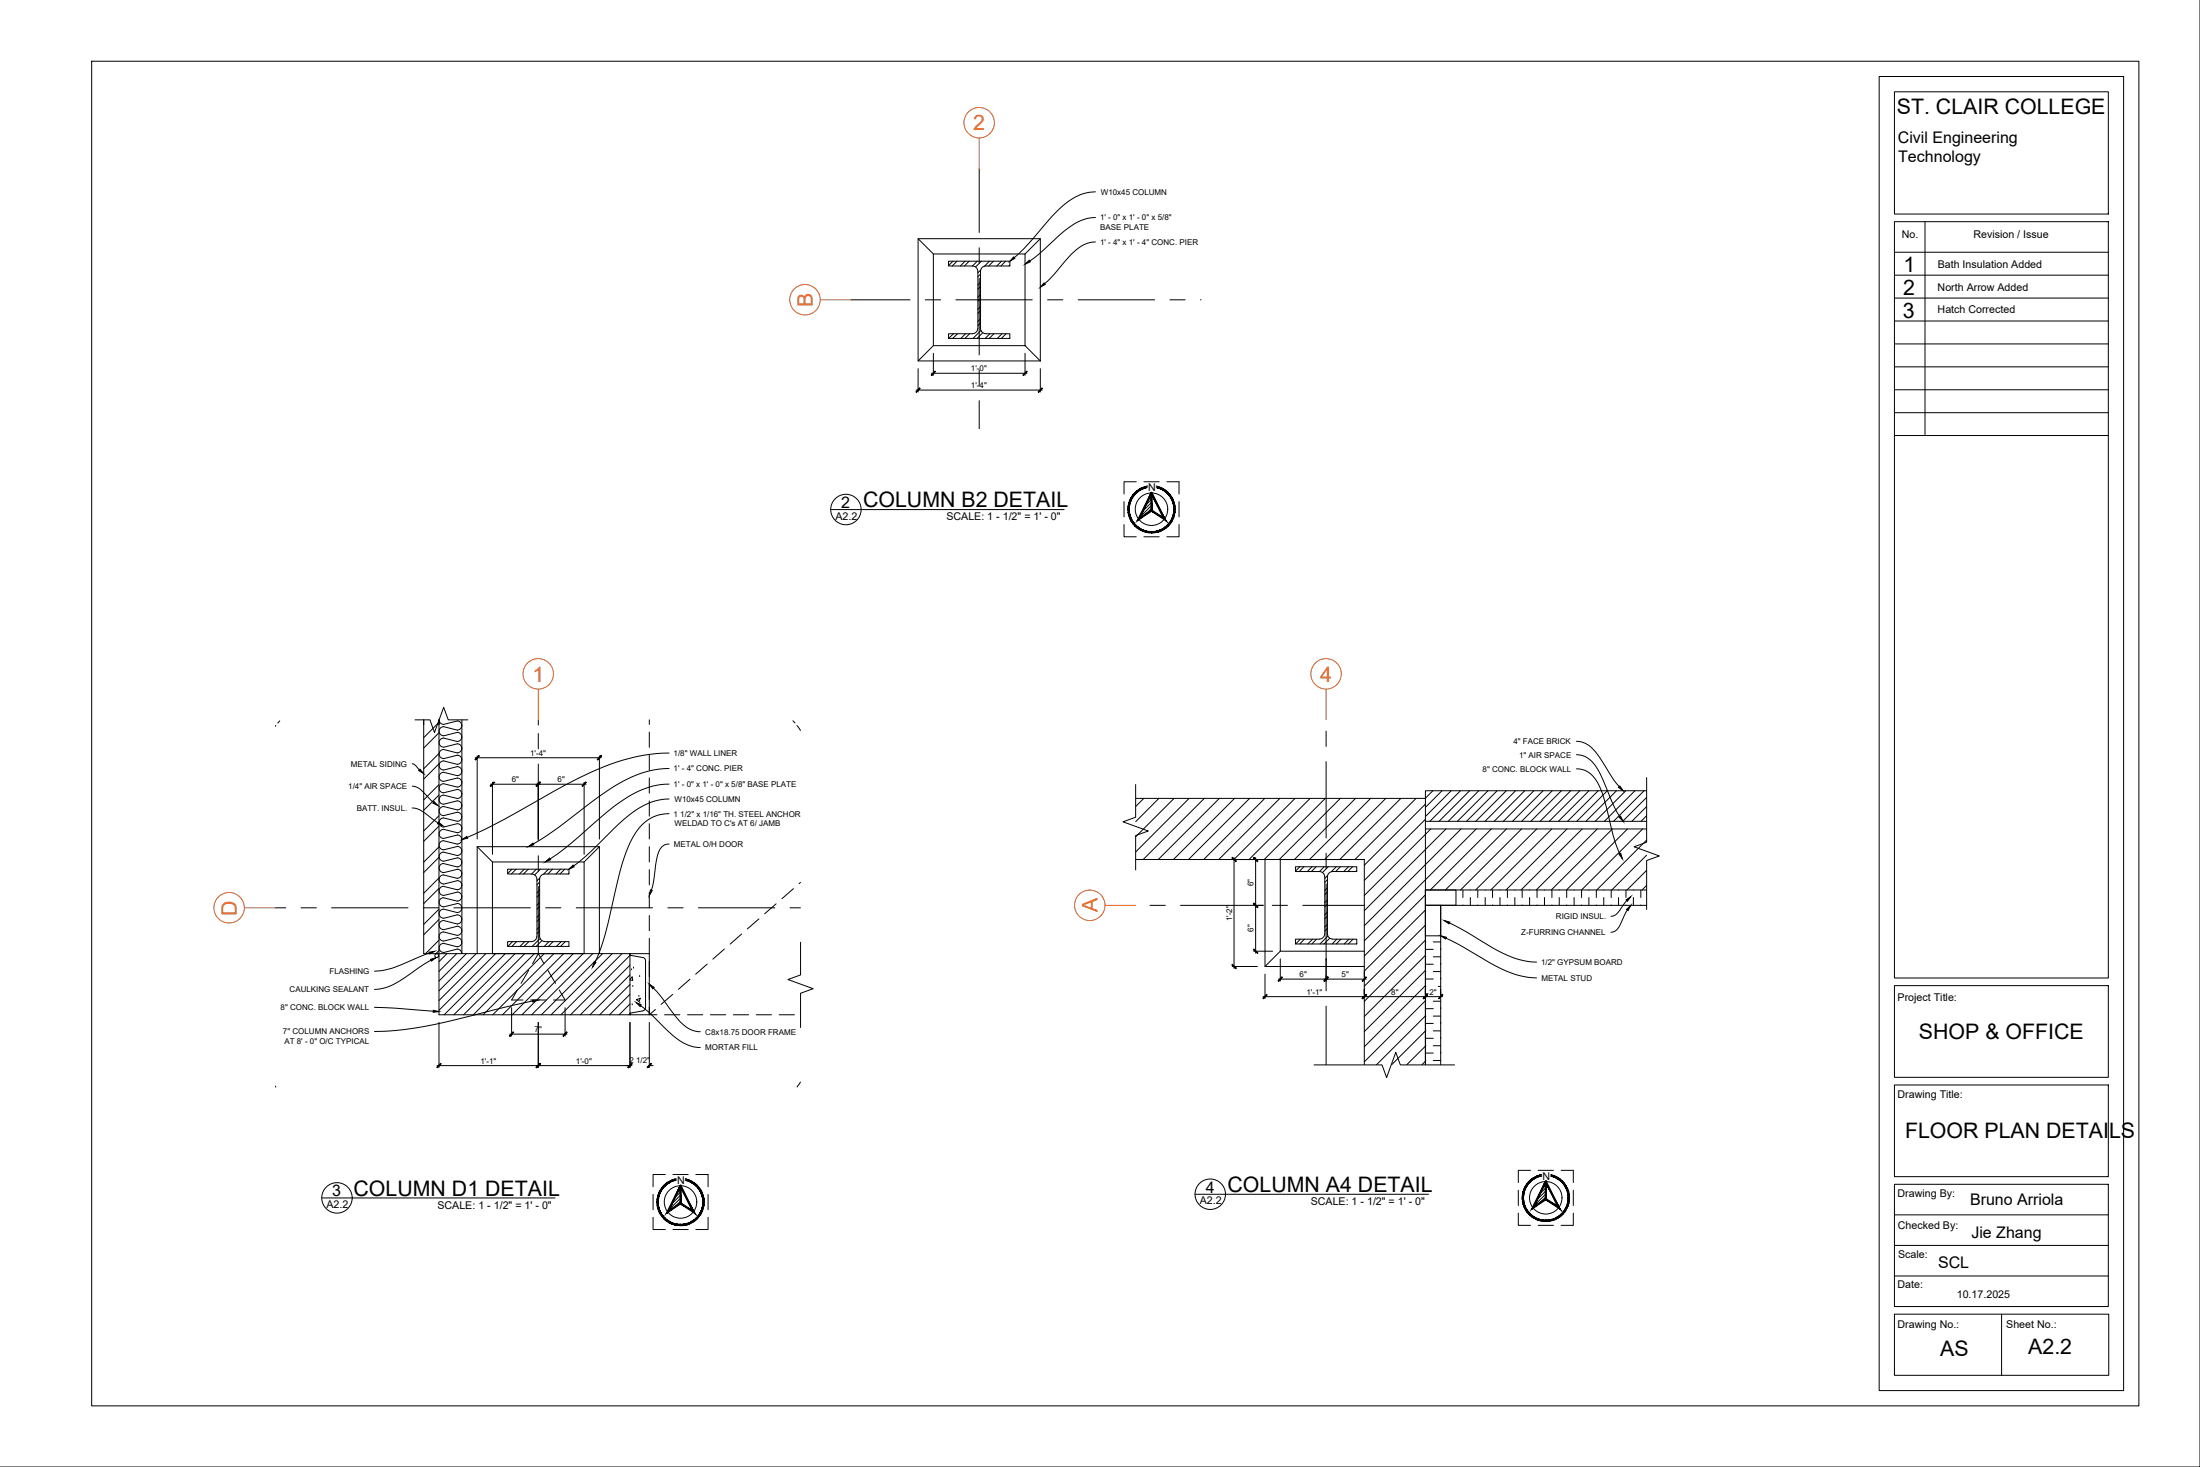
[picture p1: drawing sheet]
<svg xmlns="http://www.w3.org/2000/svg" width="914mm" height="610mm" viewBox="0 0 914 610" stroke-linecap="round" stroke-linejoin="round" font-family="sans-serif">
<!-- layer: BA_CONC -->
<path d="M381.6 99.2h50.8v50.8h-50.8zM381.6 99.2l6.3 6.3M432.4 99.2l-6.4 6.3M387.9 143.6l-6.3 6.4M426 143.6l6.4 6.4M198.3 351.8l6.4 6.4M249.1 351.8l-6.3 6.4M525.8 357.2v44.4h41.3M198.3 396.3v-44.5h50.8v44.5M532.1 395.3l-6.3 6.3" fill="none" stroke="#000" stroke-width=".42"/>
<!-- layer: BA_STEEL -->
<g fill="none" stroke="#000" stroke-width=".42">
<path d="M387.9 105.5h38.1v38.1h-38.1zM406.4 112.7l-.3-1.1-1.3-1-10.5-.1v-2h25.4v2l-10.6 .1-.9 .6-.6 .9-.1 24.4 .7 1.5 1.5 .6M406.4 112.7v23.8M404.2 138.7h-9.9v1.9h25.4v-1.9h-10M406.4 136.5l-.6 1.5-1.6 .6M204.7 358.2h38.1v38.1h-38.1zM567.1 357.2h-35v38.1h35M221 363.2l1.5 .6 .6 1.6M221 363.2h-10v-2h25.5v2h-10M223.2 365.4v23.7M226.5 363.2l-1.6 .6-.6 1.6v23.7l.6 1.5 1.6 .6M550.6 364.3l-.3-1.1-1.3-1h-10.6v-2h25.5v2h-10.6l-1.3 1-.3 1.1"/>
<path d="M550.6 364.4v23.6l-.7 1.6-1.5 .6M551.7 364.4v23.6l.7 1.6 1.5 .6M592.5 369.8h12.7v6.4h-12.7zM592.5 376.2h6.3v12.7h-6.3zM221 391.3h-10v2h25.5v-2h-10M223.1 389.1l-.6 1.5-1.5 .6M548.4 390.3h-10v2h25.5v-2h-10M268.3 418.7l-.8 1.2-5.3 1-.4 .8h8.1v-25.4h-8.1l.4 .7 5.3 1 .8 .8v19.9"/>
</g>
<!-- layer: BA_ANNO_HATCH -->
<g fill="none" stroke="#000" stroke-width=".42">
<path d="M396.1 108.5l-1.8 1.9M397.8 108.5l-2 2M401.1 108.5l-1.9 2M402.8 108.5l-1.9 2M406.2 108.5l-2 2M407.5 119l-1.1 1.1M407.5 113.9l-1.1 1.2M407.5 117.3l-1.1 1.1M407.6 112.2l-1.2 1.2M407.9 108.5l-2.4 2.4M411.2 108.5l-2 2.1M412.9 108.5l-2 2"/>
<path d="M416.3 108.5l-2 2M418 108.5l-2 2M419.7 110.2l-.3 .3M396.3 138.7l-2 1.9M398 138.7l-2 1.9M401.3 138.7l-1.9 1.9M403 138.7l-1.9 1.9M407.5 134.2l-1.1 1.1M407.5 129.1l-1.1 1.1M407.5 124l-1.1 1.1M407.5 132.5l-1.1 1.1M407.5 127.4l-1.1 1.1"/>
<path d="M407.5 122.3l-1.1 1.2M407.7 137.3l-3.3 3.3M408.5 138.3l-2.4 2.3M411.4 138.7l-1.9 1.9M413.1 138.7l-2 1.9M416.5 138.7l-2 1.9M418.2 138.7l-2 1.9M419.7 140.5l-.1 .1M182.5 299.1l.5 1.4 1.4 .5 5.7-1.4a1.88 1.88 0 0 1 1.8 1.9 1.88 1.88 0 0 1-1.8 1.9M182.5 300.2l-6.4 6.3M182.5 313.1l-6.4 6.3M182.5 304.5l-6.4 6.4"/>
<path d="M182.5 317.4l-6.4 6.4M184.4 316.2a1.88 1.88 0 0 0-1.9 1.9 1.88 1.88 0 0 0 1.9 1.9M184.4 311.4a1.88 1.88 0 0 0-1.9 1.9 1.88 1.88 0 0 0 1.9 1.9M184.4 306.7a1.88 1.88 0 0 0-1.9 1.9 1.88 1.88 0 0 0 1.9 1.9M184.4 302a1.88 1.88 0 0 0-1.9 1.8 1.88 1.88 0 0 0 1.9 1.9M184.4 320l5.7-1.4a1.88 1.88 0 0 1 1.8 1.8 1.88 1.88 0 0 1-1.8 1.9l-5.7-1.4M184.4 315.3l5.7-1.5a1.88 1.88 0 0 1 1.8 1.9 1.88 1.88 0 0 1-1.8 1.9M184.4 310.5l5.7-1.4a1.88 1.88 0 0 1 1.8 1.9 1.88 1.88 0 0 1-1.8 1.8l-5.7-1.4M184.4 305.8l5.7-1.5a1.88 1.88 0 0 1 1.8 1.9 1.88 1.88 0 0 1-1.8 1.9M184.4 316.2l5.7 1.4M184.4 306.7l5.7 1.4M184.4 302l5.7 1.4"/>
<path d="M182.5 326.1l-6.4 6.3M182.5 339l-6.4 6.3M182.5 330.4l-6.4 6.3M184.4 339.9a1.88 1.88 0 0 0-1.9 1.9 1.88 1.88 0 0 0 1.9 1.9M184.4 335.2a1.88 1.88 0 0 0-1.9 1.8 1.88 1.88 0 0 0 1.9 1.9M184.4 330.4a1.88 1.88 0 0 0-1.9 1.9 1.88 1.88 0 0 0 1.9 1.9M184.4 325.7a1.88 1.88 0 0 0-1.9 1.9 1.88 1.88 0 0 0 1.9 1.8M184.4 320.9a1.88 1.88 0 0 0-1.9 1.9 1.88 1.88 0 0 0 1.9 1.9M184.4 338.9l5.7-1.4a1.88 1.88 0 0 1 1.8 1.9 1.88 1.88 0 0 1-1.8 1.9l-5.7-1.4M184.4 334.2l5.7-1.4a1.88 1.88 0 0 1 1.8 1.9 1.88 1.88 0 0 1-1.8 1.9l-5.7-1.4M184.4 329.4l5.7-1.4a1.88 1.88 0 0 1 1.8 1.9 1.88 1.88 0 0 1-1.8 1.9l-5.7-1.4M184.4 324.7l5.7-1.4a1.88 1.88 0 0 1 1.8 1.9 1.88 1.88 0 0 1-1.8 1.9l-5.7-1.4"/>
<path d="M475.4 331.8l-3.3 3.3M481.7 331.8l-9.6 9.6M488 331.8l-15.9 15.9M494.2 331.8l-22.1 22.2M500.5 331.8l-25.4 25.4M506.8 331.8l-25.4 25.4M513.1 331.8l-25.4 25.4M519.4 331.8l-25.4 25.4M525.7 331.8l-25.4 25.4M532 331.8l-25.4 25.4M538.3 331.8l-25.4 25.4M544.5 331.8l-25.4 25.4"/>
<path d="M550.8 331.8l-25.4 25.4M557.1 331.8l-25.4 25.4M563.4 331.8l-25.4 25.4M569.7 331.8l-25.4 25.4M576 331.8l-25.4 25.4M582.3 331.8l-25.4 25.4M588.6 331.8l-25.4 25.4M592.5 334.1l-25.4 25.4M595.5 328.6l-3 3.1M599.4 328.6l-6.9 6.9M603.2 328.6l-10.7 10.7M607 328.6l-12.7 12.7"/>
<path d="M610.8 328.6l-12.7 12.7M614.6 328.6l-12.7 12.7M618.4 328.6l-12.7 12.7M622.3 328.6l-12.7 12.7M626.1 328.6l-12.7 12.7M629.9 328.6l-12.7 12.7M633.7 328.6l-12.7 12.7M637.5 328.6l-12.7 12.7M641.4 328.6l-12.7 12.7M645.2 328.6l-12.7 12.7M649 328.6l-12.7 12.7M652.8 328.6l-12.7 12.7"/>
<path d="M656.6 328.6l-12.7 12.7M660.4 328.6l-12.7 12.7M664.3 328.6l-12.7 12.7M668.1 328.6l-12.7 12.7M671.9 328.6l-12.7 12.7M675.7 328.6l-12.7 12.7M679.5 328.6l-12.7 12.7M683.3 328.6l-12.7 12.7M684.4 331.4l-9.9 9.9M684.4 335.2l-6.1 6.1M684.4 339l-2.3 2.3M182.5 351.9l-6.4 6.4"/>
<path d="M182.5 343.3l-6.4 6.3M182.5 356.2l-6.4 6.4M184.4 358.8a1.88 1.88 0 0 0-1.9 1.9 1.88 1.88 0 0 0 1.9 1.9M184.4 354.1a1.88 1.88 0 0 0-1.9 1.9 1.88 1.88 0 0 0 1.9 1.8M184.4 349.3a1.88 1.88 0 0 0-1.9 1.9 1.88 1.88 0 0 0 1.9 1.9M184.4 344.6a1.88 1.88 0 0 0-1.9 1.9 1.88 1.88 0 0 0 1.9 1.9M184.4 353.1l5.7-1.4a1.88 1.88 0 0 1 1.8 1.9 1.88 1.88 0 0 1-1.8 1.9l-5.7-1.4M184.4 343.7l5.7-1.4a1.88 1.88 0 0 1 1.8 1.8 1.88 1.88 0 0 1-1.8 1.9l-5.7-1.4M184.4 349.4l5.7 1.4M190.1 356.4a1.88 1.88 0 0 1 1.8 1.9 1.88 1.88 0 0 1-1.8 1.9l-5.7-1.3M190.1 347a1.88 1.88 0 0 1 1.8 1.8 1.88 1.88 0 0 1-1.8 1.9M190.1 356.5l-5.7 1.4"/>
<path d="M190.1 347l-5.7 1.4M592.5 340.4l-25.4 25.4M594.7 344.5l-27.6 27.6M601 344.5l-33.9 33.9M607.3 344.5l-40.2 40.2M613.6 344.5l-46.5 46.4M619.8 344.5l-25.3 25.3M626.2 344.5l-25.4 25.3M632.4 344.5l-25.3 25.3M638.7 344.5l-25.4 25.3M645 344.5l-25.4 25.3M651.3 344.5l-25.4 25.3"/>
<path d="M657.6 344.5l-25.4 25.3M663.9 344.5l-25.4 25.3M670.2 344.5l-25.4 25.3M676.4 344.5l-25.3 25.3M682.8 344.5l-25.4 25.3M684.4 349.1l-20.7 20.7M684.4 355.4l-14.5 14.4M182.5 364.8l-6.4 6.4M182.5 377.8l-6.4 6.3M182.5 369.1l-6.4 6.4M184.4 377.8a1.88 1.88 0 0 0-1.9 1.9 1.88 1.88 0 0 0 1.9 1.9M184.4 373a1.88 1.88 0 0 0-1.9 1.9 1.88 1.88 0 0 0 1.9 1.9"/>
<path d="M184.4 368.3a1.88 1.88 0 0 0-1.9 1.9 1.88 1.88 0 0 0 1.9 1.9M184.4 363.6a1.88 1.88 0 0 0-1.9 1.8 1.88 1.88 0 0 0 1.9 1.9M184.4 376.9l5.7-1.5a1.88 1.88 0 0 1 1.8 1.9 1.88 1.88 0 0 1-1.8 1.9M184.4 367.4l5.7-1.5a1.88 1.88 0 0 1 1.8 1.9 1.88 1.88 0 0 1-1.8 1.9l-5.7-1.4M184.4 362.6l5.7-1.4a1.88 1.88 0 0 1 1.8 1.9 1.88 1.88 0 0 1-1.8 1.9M184.4 377.8l5.7 1.4M184.4 363.6l5.7 1.4M190.1 370.7a1.88 1.88 0 0 1 1.8 1.9 1.88 1.88 0 0 1-1.8 1.8l-5.7-1.3M190.1 370.7l-5.7 1.4M212.8 361.2l-1.8 1.8M214.5 361.2l-1.9 2M217.9 361.2l-2 2"/>
<path d="M219.6 361.2l-2 2M222.9 361.2l-1.9 2M224.3 376.7l-1.1 1.1M224.3 371.6l-1.1 1.1M224.3 366.6l-1.1 1.1M224.3 375l-1.1 1.1M224.3 370l-1.1 1.1M224.4 364.8l-1.2 1.2M224.6 361.2l-2.3 2.4M228 361.2l-2.1 2M229.7 361.2l-2 2M233 361.2l-1.9 2"/>
<path d="M234.7 361.2l-2 2M236.5 362.8l-.4 .4M540.3 360.2l-1.9 1.8M542 360.2l-2 2M545.3 360.2l-2 2M547 360.2l-2 2M550.4 360.2l-2 2M551.7 375.7l-1.1 1.1M551.7 370.6l-1.1 1.1M551.7 365.5l-1.1 1.1M551.7 379l-1.1 1.2M551.7 374l-1.1 1.1"/>
<path d="M551.7 368.9l-1.1 1.1M551.8 363.8l-1.2 1.2M552.1 360.2l-2.4 2.3M555.4 360.2l-2 2M557.1 360.2l-1.9 2M560.5 360.2l-2 2M562.2 360.2l-2 2M563.9 361.8l-.3 .4M592.5 371.9l-25.4 25.4M592.5 378.2l-25.4 25.3M608 369.9v3.1M608 376v.2"/>
<path d="M611.1 369.8v.1M611.1 373v3M614.2 369.9v3.1M614.2 376v.2M617.3 369.8v.1M617.3 373v3M620.4 369.9v3.1M620.4 376v.2M623.4 369.8v.1M623.4 373v3M626.5 369.9v3.1M626.5 376v.2"/>
<path d="M629.6 369.8v.1M629.6 373v3M632.7 369.9v3.1M632.7 376v.2M635.8 369.8v.1M635.8 373v3M638.9 369.9v3.1M638.9 376v.2M641.9 369.8v.1M641.9 373v3M645 369.9v3.1M645 376v.2"/>
<path d="M648.1 369.8v.1M648.1 373v3M651.2 369.9v3.1M651.2 376v.2M654.3 369.8v.1M654.3 373v3M657.4 369.9v3.1M657.4 376v.2M660.4 369.8v.1M660.4 373v3M663.5 369.9v3.1M663.5 376v.2"/>
<path d="M666.6 369.8v.1M666.6 373v3M669.7 369.9v3.1M669.7 376v.2M672.7 369.8v.1M672.7 373v3M675.8 369.9v3.1M675.8 376v.2M678.9 369.8v.1M678.9 373v3M682 369.9v3.1M682 376v.2"/>
<path d="M684.4 361.7l-8.2 8.1M684.4 368l-1.9 1.8M182.5 390.7l-5.6 5.6M182.5 382.1l-6.4 6.4M182.5 395l-1.3 1.3M184.4 392a1.88 1.88 0 0 0-1.9 1.9 1.88 1.88 0 0 0 1.9 1.9M184.4 387.3a1.88 1.88 0 0 0-1.9 1.8 1.88 1.88 0 0 0 1.9 1.9M184.4 382.5a1.88 1.88 0 0 0-1.9 1.9 1.88 1.88 0 0 0 1.9 1.9M184.4 395.8l5.7-1.4 1.3 .5 .5 1.4M184.4 391.1l5.7-1.5a1.88 1.88 0 0 1 1.8 1.9 1.88 1.88 0 0 1-1.8 1.9l-5.7-1.4M184.4 386.3l5.7-1.4a1.88 1.88 0 0 1 1.8 1.9 1.88 1.88 0 0 1-1.8 1.9M184.4 381.6l5.7-1.4a1.88 1.88 0 0 1 1.8 1.8 1.88 1.88 0 0 1-1.8 1.9l-5.7-1.4"/>
<path d="M184.4 387.3l5.7 1.4M185.8 396.3l-3.3 3.3M189.8 396.3l-7.3 7.3M193.8 396.3l-11.3 11.4M197.9 396.3l-15.4 15.4M201.9 396.3l-19.4 19.5M206 396.3l-23.5 23.5M210 396.3l-25.4 25.4M213 391.3l-1.9 2M214.1 396.3l-25.5 25.4M214.7 391.3l-1.9 2M218.1 396.3l-25.4 25.4"/>
<path d="M218.1 391.3l-2 2M219.8 391.3l-2 2M222.1 396.3l-25.4 25.4M224.3 386.8l-1.1 1.1M224.3 381.7l-1.1 1.2M224.3 385.1l-1.1 1.1M224.3 380.1l-1.1 1.1M224.5 390l-3.3 3.3M225.2 390.9l-2.4 2.4M226.2 396.3l-25.4 25.4M228.2 391.3l-2 2M229.9 391.3l-2 2"/>
<path d="M230.2 396.3l-25.4 25.4M233.3 391.3l-2 2M234.3 396.3l-25.4 25.4M235 391.3l-2 2M236.5 393.1l-.2 .2M238.3 396.3l-25.4 25.4M242.4 396.3l-25.4 25.4M246.4 396.3l-25.4 25.4M250.4 396.3l-25.4 25.4M254.5 396.3l-25.4 25.4M258.5 396.3l-25.4 25.4M261.8 397l-24.6 24.7"/>
<path d="M540.5 390.3l-2 2M542.2 390.3l-2 2M545.5 390.3l-1.9 2M547.2 390.3l-1.9 2M551.7 385.7l-1.1 1.2M551.7 380.7l-1.1 1.1M551.7 384.1l-1.1 1.1M551.9 389l-3.3 3.3M552.7 389.9l-2.4 2.4M555.6 390.3l-1.9 2M557.3 390.3l-1.9 2M560.7 390.3l-2 2"/>
<path d="M562.4 390.3l-2 2M563.9 392.1l-.1 .2M592.5 384.4l-25.4 25.4M592.5 390.7l-25.4 25.4M592.5 397l-25.4 25.4M592.5 391.4h.2M592.5 397.6h.2M592.7 394.5h3M595.7 391.4h3.1M595.7 397.6h3.1M598.8 394.5h.1M261.8 407l1-1.1 .2 1.5-1.2-.2"/>
<path d="M261.8 401.1l-20.6 20.6M261.8 405.1l-16.6 16.6M261.8 409.1l-12.5 12.6M261.8 413.2l-8.5 8.5M261.8 417.2l-4.5 4.5M262.5 403h.1M262.8 417.5h.1M263 409.9h.1M263.3 402.3h.1M264.5 415.4l1.6-.6-.5 1.4zM265.6 414.1h.1M265.9 405.8h.1"/>
<path d="M265.9 416.9h.1M592.5 403.3l-25.4 25.4M592.5 409.6l-25.4 25.4M592.5 415.8l-25.4 25.4M592.5 403.7h.2M592.5 409.9h.2M592.5 416.1h.2M592.7 400.7h3M592.7 406.8h3M592.7 413h.9M592.7 419.1h3M595.7 403.7h3.1"/>
<path d="M595.7 416.1h3.1M597.8 409.9h1M598.8 400.7h.1M598.8 406.8h.1M598.8 413h.1M598.8 419.1h.1M261.8 421.3l-.4 .4M592.5 434.7l-7.8 7.8M592.5 434.6h.2M592.7 422.2l-.2-.1-20.4 20.4M592.7 428.4l-14.3 14.1M592.7 425.3h3"/>
<path d="M592.7 431.5h3M592.7 437.6h3M595.7 422.2h3.1M595.7 428.4h3.1M595.7 434.6h3.1M598.8 425.3h.1M598.8 431.5h.1M598.8 437.6h.1M592.5 441l-1.5 1.5M592.5 440.7h.2M595.7 440.7h3.1"/>
</g>
<!-- layer: BA_CENTER_LINE -->
<g fill="none" stroke="#000" stroke-width=".42">
<path d="M407 70.1v26.5M407 103v6.3M407 115.7v31.7M353.7 124.6h24.5M384.6 124.6h6.3M397.3 124.6h31.7M435.4 124.6h6.3M448.1 124.6h31.8M486.2 124.6h6.4M498.9 124.6h.3M407 153.8v6.3M407 166.5v11.7"/>
<path d="M223.7 304.8v6.4M223.7 317.5v31.8M551.2 303.8v6.4M551.2 316.5v31.7M223.7 355.6v6.4M551.2 354.6v6.3M114.3 377.2h4.5M125.1 377.2h6.4M137.8 377.2h31.8M175.9 377.2h6.4M188.6 377.2h31.8M223.7 368.3v28"/>
<path d="M226.8 377.2h6.3M239.5 377.2h31.7M277.6 377.2h6.3M290.3 377.2h31.7M328.4 377.2h4.3M478 376.2h6.3M490.7 376.2h31.7M528.8 376.2h6.3M541.5 376.2h25.6M551.2 367.3v31.7M551.2 405.4v6.3M551.2 418.1v24.4"/>
</g>
<!-- layer: BA_ANNO_DIM -->
<g fill="none" stroke="#000" stroke-width=".42">
<path d="M381.6 153.2v9.7M387.1 155.1h39.7M387.9 146.8v9.1M426 146.8v9.1M432.4 153.2v9.7M380.8 162.1h52.4M467.2 218v5.1h5.1M467.2 208.4v6.4M471.9 218.4h.1M472.3 200.2h-5.1v5.1M475.4 200.2h6.4M478.6 205l-.1 .1"/>
<path d="M478.6 206.2l-1.3 1.4M478.6 207.5l-2.5 2.6M478.6 208.7l-3.7 3.9M478.6 210l-5 5.1M478.6 211.2l-2.6 2.8M485 200.2h5.1v5.1M485.4 218.4h.1M490.1 218v5.1h-5.1M490.1 208.4v6.4M475.4 223.1h6.4M176.1 299.1v2M182.5 299.1v2"/>
<path d="M223.7 299.1v2.2M197.5 314.9h52.4M198.3 314.1v34.6M249.1 314.1v34.6M203.9 325.9h39.7M204.7 325.1v29.9M223.7 325.1v23.6M242.8 325.1v29.9M512.1 357.2h13M512.9 356.4v46M521.9 356.4v39.7M522.7 376.2h2.4"/>
<path d="M521.1 395.3h7.9M532.1 398.4v9.3M551.2 398.4v9.3M212.6 418.7v11.8M234.9 418.7v11.8M512.1 401.6h10.5M525 414.1h74.6M525.8 404.8v10.1M531.3 406.9h36.6M567.1 403.7v2.4M567.1 411v2.3M592.5 411v2.3"/>
<path d="M598.8 411v2.3M182.5 424.9v18.7M211.8 429.7h23.8M223.7 424.9v18.7M261.8 424.9v18.7M269.9 424.9v18.7M181.7 442.8h80.9M269.9 442.8h1.6M271.4 496.3v6.4M276.5 488.1h-5.1v5M279.7 488.1h6.3M282.9 492.8l-.1 .1"/>
<path d="M282.9 494.1l-1.3 1.3M282.9 495.3l-2.6 2.6M282.9 496.6l-3.8 3.8M282.9 497.9l-5.1 5M282.9 499.1l-2.7 2.7M289.2 488.1h5.1v5M294.3 496.3v6.4M631.1 494.6v6.3M636.1 486.3h-5v5.1M639.3 486.3h6.4M642.5 491.1l-.1 .1M642.5 492.3l-1.3 1.4"/>
<path d="M642.5 493.6l-2.5 2.6M642.5 494.9l-3.8 3.7M642.5 496.1l-5 5M642.5 497.4l-2.7 2.6M648.8 486.3h5.1v5.1M653.9 494.6v6.3M271.4 505.8v5.1h5.1M276.1 506.3h.1M279.7 510.9h6.3M289.6 506.3h.1M294.3 505.8v5.1h-5.1M631.1 504.1v5.1h5"/>
<path d="M635.8 504.5h.1M639.3 509.2h6.4M649.2 504.5h.1M653.9 504.1v5.1h-5.1"/>
<circle cx="478.6" cy="211.6" r="6.8"/>
<circle cx="282.8" cy="499.5" r="6.8"/>
<circle cx="642.5" cy="497.7" r="6.8"/>
</g>
<g fill="#000" stroke="#000" stroke-width=".42">
<path d="M388.6 154.3l-1.4 1.7 1.6-1.6zM388.6 154.3l-1.4 1.7-.1-.2z"/>
<path d="M425.2 155.8l.1 .2 1.5-1.7zM426.8 154.3l.1 .1-1.6 1.6z"/>
<path d="M382.3 161.2l-1.4 1.8 1.5-1.6zM382.3 161.2l-1.4 1.8-.2-.2z"/>
<path d="M431.5 162.8l.2 .2 1.4-1.8zM433.1 161.2l.2 .2-1.6 1.6z"/>
<path d="M478.4 204.9v7.3h.5zM478.4 204.9h.5v7.3z"/>
<path d="M478.6 201.8l1.3 .1-.1 .5zM478.6 201.8v.6h1.2zM477.4 201.9l1.2-.1v.6zM477.4 201.9v.5h1.2zM476.1 202.2l1.3-.3v.5zM476.1 202.2l.2 .5 1.1-.3zM474.9 202.6l1.2-.4 .2 .5zM474.9 202.6l.2 .5 1.2-.4zM473.8 203.2l1.1-.6 .2 .5zM473.8 203.2l.2 .4 1.1-.5zM472.7 203.9l1.1-.7 .2 .4zM472.7 203.9l.3 .4 1-.7zM471.7 204.7l1-.8 .3 .4zM471.7 204.7l.4 .4 .9-.8zM471.7 204.7l.4 .4-1.2 .6zM470.9 205.7l.4 .3 .8-.9zM470.9 205.7l.4 .3-1.1 .8zM470.2 206.8l.4 .2 .7-1zM470.2 206.8l.4 .2-1 .9zM469.6 207.9l.5 .2 .5-1.1zM469.6 207.9l.5 .2-.9 1zM470.1 208.1l-.9 1 .5 .2zM469.2 209.1l.5 .2-.8 1.1zM469.7 209.3l-.8 1.1h.5zM468.9 210.4h.5l-.6 1.2zM469.4 210.4l-.6 1.2h.5zM468.8 211.6h.5l-.4 1.3zM469.3 211.6l-.4 1.3h.5zM468.9 212.9h.5l-.2 1.3zM469.4 212.9l-.2 1.3 .5-.2zM469.2 214.2l.5-.2-.1 1.4zM469.7 214l-.1 1.4 .5-.2zM469.6 215.4l.5-.2 .1 1.3zM470.1 215.2l.1 1.3 .4-.2zM470.2 216.5l.4-.2 .3 1.3zM470.6 216.3l.3 1.3 .4-.3zM470.9 217.6l.4-.3 .4 1.3zM471.3 217.3l.4 1.3 .4-.4zM472.1 218.2l.6 1.2-1-.8zM472.1 218.2l.6 1.2 .3-.4zM473 219l.8 1.1-1.1-.7zM473 219l.8 1.1 .2-.4zM474 219.7l.9 1-1.1-.6zM474 219.7l.9 1 .2-.5zM475.1 220.2l1 .9-1.2-.4zM475.1 220.2l1 .9 .2-.5zM476.3 220.6l1.1 .7-1.3-.2zM476.3 220.6l1.1 .7v-.4zM477.4 220.9l1.2 .5-1.2-.1zM477.4 220.9l1.2 .5v-.5zM478.6 220.9l1.3 .4-1.3 .1zM478.6 220.9l1.3 .4-.1-.4zM479.8 220.9l1.4 .2-1.3 .2zM479.8 220.9l1.4 .2-.2-.5zM481 220.6l1.4 .1-1.2 .4zM481 220.6l1.4 .1-.2-.5zM482.2 220.2l1.3-.1-1.1 .6zM482.2 220.2l1.3-.1-.2-.4zM483.3 219.7l1.3-.3-1.1 .7zM483.3 219.7l1.3-.3-.3-.4zM484.3 219l1.3-.4-1 .8zM484.3 219l1.3-.4-.4-.4zM485.2 218.2l1.2-.6-.8 1zM486 217.3l-.8 .9 1.2-.6zM486 217.3l1.1-.8-.7 1.1zM486.7 216.3l-.7 1 1.1-.8zM486.7 216.3l1-.9-.6 1.1zM487.2 215.2l-.5 1.1 1-.9zM488.1 214.2l-.4 1.2-.5-.2zM487.6 214l-.4 1.2 .9-1zM488.3 212.9l-.2 1.3-.5-.2zM487.8 212.9l-.2 1.1 .7-1.1zM488.4 211.6l-.1 1.3h-.5zM487.9 211.6l-.1 1.3 .6-1.3zM488.3 210.4l.1 1.2h-.5zM487.8 210.4l.1 1.2 .4-1.2zM488.1 209.1l.2 1.3h-.5zM487.6 209.3l.2 1.1 .3-1.3zM487.7 207.9l.4 1.2-.5 .2zM487.2 208.1l.4 1.2 .1-1.4zM487.1 206.8l.6 1.1-.5 .2zM486.7 207l.5 1.1-.1-1.3zM486.4 205.7l.7 1.1-.4 .2zM486 206l.7 1-.3-1.3zM485.6 204.7l.8 1-.4 .3zM485.2 205.1l.8 .9-.4-1.3zM484.6 203.9l1 .8-.4 .4zM484.6 203.9l-.3 .4 .9 .8zM483.5 203.2l1.1 .7-.3 .4zM483.5 203.2l-.2 .4 1 .7zM482.4 202.6l1.1 .6-.2 .4zM482.4 202.6l-.2 .5 1.1 .5zM481.2 202.2l1.2 .4-.2 .5zM481.2 202.2l-.2 .5 1.2 .4zM479.9 201.9l1.3 .3-.2 .5zM479.9 201.9l-.1 .5 1.2 .3z"/>
<path d="M478.6 212.5l6.1 4-1.3-1.5zM478.6 211.8l4.8 3.2-4.8-2.5zM472.6 216.5l6-4v-.7zM473.9 215l4.7-3.2-6 4.7zM478.6 204.3l-6 12.2 1.3-1.5zM478.6 204.3v1.2l-4.7 9.5zM478.6 204.3v1.2l6.1 11zM478.6 205.5l6.1 11-1.3-1.5z"/>
<path d="M199.1 314l-1.5 1.8 1.6-1.6zM197.4 315.6l1.7-1.6-1.5 1.8z"/>
<path d="M248.2 315.6l.2 .2 1.5-1.8zM249.9 314l.1 .2-1.6 1.6z"/>
<path d="M205.4 325l-1.4 1.7 1.6-1.5zM203.8 326.6l1.6-1.6-1.4 1.7z"/>
<path d="M222.8 326.6l.2 .1 1.5-1.7zM224.5 325l.1 .2-1.6 1.5z"/>
<path d="M224.5 325l-1.5 1.7 1.6-1.5zM222.8 326.6l1.7-1.6-1.5 1.7z"/>
<path d="M241.9 326.6l.2 .1 1.4-1.7zM243.5 325l.2 .2-1.6 1.5z"/>
<path d="M512.1 356.4l1.5 1.7 .2-.2zM512.1 356.4l.1-.1 1.6 1.6z"/>
<path d="M521 356.4l1.6 1.7 .2-.2zM521.2 356.3l1.6 1.6-1.8-1.5z"/>
<path d="M521.2 375.3l-.2 .2 1.8 1.4zM521 375.5l1.8 1.4-.2 .2z"/>
<path d="M521 375.5l1.6 1.6 .2-.2zM521.2 375.3l1.6 1.6-1.8-1.4z"/>
<path d="M521.2 394.4l-.2 .1 1.8 1.5zM521 394.5l1.8 1.5-.2 .2z"/>
<path d="M512.2 400.7l-.1 .2 1.7 1.4zM512.1 400.9l1.7 1.4-.2 .2z"/>
<path d="M526.5 413.3l-1.4 1.7 1.6-1.6zM524.9 414.8l1.6-1.5-1.4 1.7z"/>
<path d="M532.8 406l-1.4 1.8 1.6-1.7zM532.8 406l-1.4 1.8-.2-.2z"/>
<path d="M550.3 407.6l.2 .2 1.4-1.8zM551.9 406l.2 .1-1.6 1.7z"/>
<path d="M551.9 406l-1.4 1.8 1.6-1.7zM551.9 406l-1.4 1.8-.2-.2z"/>
<path d="M566.2 407.6l.1 .2 1.5-1.8zM567.8 406l.1 .1-1.6 1.7z"/>
<path d="M566.2 414.8l.1 .2 1.5-1.7zM567.8 413.3l.1 .1-1.6 1.6z"/>
<path d="M567.8 413.3l-1.5 1.7 1.6-1.6zM566.2 414.8l1.6-1.5-1.5 1.7z"/>
<path d="M591.6 414.8l.1 .2 1.5-1.7zM593.2 413.3l.1 .1-1.6 1.6z"/>
<path d="M593.2 413.3l-1.5 1.7 1.6-1.6zM591.6 414.8l1.6-1.5-1.5 1.7z"/>
<path d="M598 414.8l.1 .2 1.4-1.7zM599.5 413.3l.2 .1-1.6 1.6z"/>
<path d="M213.3 428.8l-1.4 1.8 1.6-1.6zM213.3 428.8l-1.4 1.8-.1-.2z"/>
<path d="M235.5 428.8l-1.5 1.6 .1 .2zM235.5 428.8l.2 .2-1.6 1.6z"/>
<path d="M183.2 441.9l-1.5 1.8 1.6-1.6zM181.6 443.5l1.6-1.6-1.5 1.8z"/>
<path d="M222.8 443.5l.2 .2 1.5-1.8zM224.5 441.9l.1 .2-1.6 1.6z"/>
<path d="M224.5 441.9l-1.5 1.8 1.6-1.6zM222.8 443.5l1.7-1.6-1.5 1.8z"/>
<path d="M261 443.5l.1 .2 1.5-1.8zM262.6 441.9l.1 .2-1.6 1.6z"/>
<path d="M261 443.5l.1 .2 1.5-1.8zM262.6 441.9l.1 .2-1.6 1.6z"/>
<path d="M270.6 441.9l-1.4 1.8 1.6-1.6zM269 443.5l1.6-1.6-1.4 1.8z"/>
<path d="M282.9 489.7l1.2 .1v.5zM282.9 489.7v.5l1.2 .1zM281.6 489.8l1.3-.1v.5zM281.6 489.8v.5l1.3-.1zM280.3 490.1l1.3-.3v.5zM280.3 490.1l.2 .5 1.1-.3zM279.1 490.5l1.2-.4 .2 .5zM279.1 490.5l.2 .4 1.2-.3zM278 491l1.1-.5 .2 .4zM278 491l.2 .5 1.1-.6zM276.9 491.7l1.1-.7 .2 .5zM276.9 491.7l.3 .5 1-.7zM275.9 492.6l1-.9 .3 .5zM275.9 492.6l.4 .4 .9-.8zM275.9 492.6l.4 .4-1.2 .6zM275.1 493.6l.4 .3 .8-.9zM275.1 493.6l.4 .3-1.1 .7zM274.4 494.6l.4 .3 .7-1zM274.4 494.6l.4 .3-1 .9zM273.8 495.8l.5 .2 .5-1.1zM273.8 495.8l.5 .2-.9 1zM274.3 496l-.9 1 .5 .1zM273.4 497l.5 .1-.7 1.1zM273.9 497.1l-.7 1.1 .5 .1zM273.2 498.2l.5 .1-.6 1.2zM273.7 498.3l-.6 1.2h.5zM273.1 499.5h.5l-.4 1.3zM273.6 499.5l-.4 1.3 .5-.1zM273.2 500.8l.5-.1-.3 1.3zM273.7 500.7l-.3 1.3 .5-.1zM273.4 502l.5-.1-.1 1.4zM273.9 501.9l-.1 1.4 .5-.3zM273.8 503.3l.5-.3 .1 1.4zM274.3 503l.1 1.4 .4-.3zM274.4 504.4l.4-.3 .3 1.4zM274.8 504.1l.3 1.4 .4-.3zM275.1 505.5l.4-.3 .4 1.2zM275.5 505.2l.4 1.2 .4-.3zM276.3 506.1l.6 1.2-1-.9zM276.3 506.1l.6 1.2 .3-.4zM277.2 506.9l.8 1.1-1.1-.7zM277.2 506.9l.8 1.1 .2-.5zM278.2 507.5l.9 1.1-1.1-.6zM278.2 507.5l.9 1.1 .2-.5zM279.3 508.1l1 .9-1.2-.4zM279.3 508.1l1 .9 .2-.5zM280.5 508.5l1.1 .7-1.3-.2zM280.5 508.5l1.1 .7v-.5zM281.6 508.7l1.3 .6-1.3-.1zM281.6 508.7l1.3 .6v-.5zM282.9 508.8l1.2 .4-1.2 .1zM282.9 508.8l1.2 .4v-.5zM284.1 508.7l1.3 .3-1.3 .2zM284.1 508.7l1.3 .3-.2-.5zM285.2 508.5l1.4 .1-1.2 .4zM285.2 508.5l1.4 .1-.2-.5zM286.4 508.1l1.3-.1-1.1 .6zM286.4 508.1l1.3-.1-.2-.5zM287.5 507.5l1.3-.2-1.1 .7zM287.5 507.5l1.3-.2-.3-.4zM288.5 506.9l1.3-.5-1 .9zM288.5 506.9l1.3-.5-.4-.3zM289.4 506.1l1.2-.6-.8 .9zM290.2 505.2l-.8 .9 1.2-.6zM290.2 505.2l1.1-.8-.7 1.1zM290.9 504.1l-.7 1.1 1.1-.8zM290.9 504.1l1-.8-.6 1.1zM291.4 503l-.5 1.1 1-.8zM292.3 502l-.4 1.3-.5-.3zM291.8 501.9l-.4 1.1 .9-1zM292.6 500.8l-.3 1.2-.5-.1zM292.1 500.7l-.3 1.2 .8-1.1zM292.7 499.5l-.1 1.3-.5-.1zM292.1 499.5v1.2l.6-1.2zM292.6 498.2l.1 1.3h-.6zM292.1 498.3v1.2l.5-1.3zM292.3 497l.3 1.2-.5 .1zM291.8 497.1l.3 1.2 .2-1.3zM291.9 495.8l.4 1.2-.5 .1zM291.4 496l.4 1.1 .1-1.3zM291.3 494.6l.6 1.2-.5 .2zM290.9 494.9l.5 1.1-.1-1.4zM290.6 493.6l.7 1-.4 .3zM290.2 493.9l.7 1-.3-1.3zM289.8 492.6l.8 1-.4 .3zM289.8 492.6l-.4 .4 .8 .9zM288.8 491.7l1 .9-.4 .4zM288.8 491.7l-.3 .5 .9 .8zM287.7 491l1.1 .7-.3 .5zM287.7 491l-.2 .5 1 .7zM286.6 490.5l1.1 .5-.2 .5zM286.6 490.5l-.2 .4 1.1 .6zM285.4 490.1l1.2 .4-.2 .4zM285.4 490.1l-.2 .5 1.2 .3zM284.1 489.8l1.3 .3-.2 .5zM284.1 489.8v.5l1.1 .3z"/>
<path d="M642.2 491v7.3h.5zM642.2 491h.5v7.3z"/>
<path d="M642.5 488l1.3 .1-.1 .5zM642.5 488v.5l1.2 .1zM641.2 488.1l1.3-.1v.5zM641.2 488.1l.1 .5 1.2-.1zM640 488.3l1.2-.2 .1 .5zM640 488.3l.1 .5 1.2-.2zM638.8 488.7l1.2-.4 .1 .5zM638.8 488.7l.2 .5 1.1-.4zM637.6 489.3l1.2-.6 .2 .5zM637.6 489.3l.3 .5 1.1-.6zM636.6 490l1-.7 .3 .5zM636.6 490l.3 .4 1-.6zM635.6 490.9l1-.9 .3 .4zM635.6 490.9l.4 .3 .9-.8zM635.6 490.9l.4 .3-1.3 .6zM634.7 491.8l.5 .3 .8-.9zM634.7 491.8l.5 .3-1.2 .8zM634 492.9l.5 .2 .7-1zM634 492.9l.5 .2-1 .9zM633.5 494l.4 .2 .6-1.1zM633.5 494l.4 .2-.8 1zM633.9 494.2l-.8 1 .5 .2zM633.1 495.2l.5 .2-.8 1.1zM633.6 495.4l-.8 1.1 .5 .1zM632.8 496.5l.5 .1-.6 1.2zM633.3 496.6l-.6 1.2h.5zM632.7 497.8h.5l-.4 1.2zM633.2 497.8l-.4 1.2h.5zM632.8 499h.5l-.2 1.3zM633.3 499l-.2 1.3 .5-.1zM633.1 500.3l.5-.1-.1 1.3zM633.6 500.2l-.1 1.3 .4-.2zM633.5 501.5l.4-.2 .1 1.4zM633.9 501.3l.1 1.4 .5-.3zM634 502.7l.5-.3 .2 1.3zM634.5 502.4l.2 1.3 .5-.3zM634.7 503.7l.5-.3 .4 1.3zM635.2 503.4l.4 1.3 .4-.4zM636 504.3l.6 1.2-1-.8zM636 504.3l.6 1.2 .3-.4zM636.9 505.1l.7 1.1-1-.7zM636.9 505.1l.7 1.1 .3-.4zM637.9 505.8l.9 1-1.2-.6zM637.9 505.8l.9 1 .2-.5zM639 506.3l1 .9-1.2-.4zM639 506.3l1 .9 .1-.5zM640.1 506.7l1.1 .7-1.2-.2zM640.1 506.7l1.1 .7 .1-.5zM641.3 506.9l1.2 .6-1.3-.1zM641.3 506.9l1.2 .6v-.5zM642.5 507l1.3 .4-1.3 .1zM642.5 507l1.3 .4-.1-.5zM643.7 506.9l1.3 .3-1.2 .2zM643.7 506.9l1.3 .3-.1-.5zM644.9 506.7l1.4 .1-1.3 .4zM644.9 506.7l1.4 .1-.3-.5zM646 506.3l1.4-.1-1.1 .6zM646 506.3l1.4-.1-.3-.4zM647.1 505.8l1.4-.3-1.1 .7zM647.1 505.8l1.4-.3-.3-.4zM648.2 505.1l1.2-.4-.9 .8zM648.2 505.1l1.2-.4-.3-.4zM649.1 504.3l1.2-.6-.9 1zM649.9 503.4l-.8 .9 1.2-.6zM649.9 503.4l1.1-.7-.7 1zM650.5 502.4l-.6 1 1.1-.7zM650.5 502.4l1.1-.9-.6 1.2zM651.1 501.3l-.6 1.1 1.1-.9zM652 500.3l-.4 1.2-.5-.2zM651.5 500.2l-.4 1.1 .9-1zM652.2 499l-.2 1.3-.5-.1zM651.7 499l-.2 1.2 .7-1.2zM652.3 497.8l-.1 1.2h-.5zM651.8 497.8l-.1 1.2 .6-1.2zM652.2 496.5l.1 1.3h-.5zM651.7 496.6l.1 1.2 .4-1.3zM652 495.2l.2 1.3-.5 .1zM651.5 495.4l.2 1.2 .3-1.4zM651.6 494l.4 1.2-.5 .2zM651.1 494.2l.4 1.2 .1-1.4zM651 492.9l.6 1.1-.5 .2zM650.5 493.1l.6 1.1-.1-1.3zM650.3 491.8l.7 1.1-.5 .2zM649.9 492.1l.6 1-.2-1.3zM649.4 490.9l.9 .9-.4 .3zM649.1 491.2l.8 .9-.5-1.2zM648.5 490l.9 .9-.3 .3zM648.5 490l-.3 .4 .9 .8zM647.4 489.3l1.1 .7-.3 .4zM647.4 489.3l-.3 .5 1.1 .6zM646.3 488.7l1.1 .6-.3 .5zM646.3 488.7l-.3 .5 1.1 .6zM645 488.3l1.3 .4-.3 .5zM645 488.3l-.1 .5 1.1 .4zM643.8 488.1l1.2 .2-.1 .5zM643.8 488.1l-.1 .5 1.2 .2z"/>
<path d="M282.6 492.8v7.2h.5zM282.6 492.8h.5v7.2z"/>
<path d="M282.9 500.3l6 4-1.3-1.4zM282.9 499.7l4.7 3.2-4.7-2.6zM276.9 504.3l6-4v-.6zM278.1 502.9l4.8-3.2-6 4.6zM282.9 492.2l-6 12.1 1.2-1.4zM282.9 492.2v1.2l-4.8 9.5zM282.9 492.2v1.2l6 10.9zM282.9 493.4l6 10.9-1.3-1.4z"/>
<path d="M642.5 498.6l6 4-1.3-1.5zM642.5 498l4.7 3.1-4.7-2.5zM636.5 502.6l6-4v-.6zM637.8 501.1l4.7-3.1-6 4.6zM642.5 490.4l-6 12.2 1.3-1.5zM642.5 490.4v1.2l-4.7 9.5zM642.5 490.4v1.2l6 11zM642.5 491.6l6 11-1.3-1.5z"/>
</g>
<!-- layer: BA_ANNO_MRK_LDR -->
<g fill="#000" stroke="#000" stroke-width=".42">
<path d="M421.3 106.8l.5 .6-2.1 1.1zM426 109.8l1.8-1.7 .4 .7zM434 117.6l.5 .6-2.1 1.2zM174.5 319.6l1.6 1.9-2.1-1.3zM180.4 333.1l1.7 1.7-2.2-1.1zM672.7 327.2l.6-.6 1.3 2zM672.9 339.6l.7-.5 1 2.2zM182.2 341.6l1.9 1.6-2.2-.9zM192 348.9l2-1.3 .4 .7zM219.6 351.8l1.9-1.4 .4 .6zM226.6 358.2l1.8-1.6 .5 .7zM672.9 354.9l.7-.4 .7 2.4z"/>
<path d="M236.5 361.2l1.7-1.7 .4 .7zM270.3 369.8l.8 .2-1.2 2.2zM675.9 374l1.9-1.4-1.4 1.9zM676.1 377.9l1.7-1.7-1.1 2.2zM178.3 395.7l2.4-.4-2.1 1.1zM178.9 398.7l2.3-.8-1.9 1.5zM247 399.5l.7 .4-1.4 2zM598.8 388.9l2.4 .6-.4 .7zM600.2 382.5l2.4 .7-.4 .7zM180.1 419.8l2.4 .6-2.5 .2zM221.3 415.6l2.4-.1-2.2 .9zM264.4 416.6l2.1 1-.4 .7z"/>
<path d="M269.9 409l2 1.3-.5 .6z"/>
</g>
<g fill="none" stroke="#000" stroke-width=".42">
<path d="M455.3 79.7a22.9 22.9 0 0 0-16.1 8.2l-13.5 15.4-4.1 3.8M455.3 90.4a19.6 19.6 0 0 0-12.7 5.4l-9.6 8.8-5 3.9M455.3 100.5a13.8 13.8 0 0 0-10.1 5.2l-7.2 8.4-3.8 3.8M171.3 317.4l.9 .2 2.1 2.3M278.1 312.9a84 84 0 0 0-37.7 10.5l-10.3 5.4a290.8 290.8 0 0 1-35.9 19.2M278.1 319.3a46.3 46.3 0 0 0-25.8 9.4l-6.9 4.9a169.1 169.1 0 0 1-23.7 17.1M655.2 308.1a10.9 10.9 0 0 1 8.9 5.6l6.8 10.6 2.1 2.6M655.2 313.6a11.5 11.5 0 0 1 9.8 7.7l5.3 12.5 3 5.5M655.2 319.5a10.8 10.8 0 0 1 9.9 8 113 113 0 0 1 5.4 19.6l2.8 7.7M171.3 326.7l1.3 .2 1.8 .9 5.8 5.6M171.3 335.7l1.5 .2 2.1 .9 7.1 5.2M278.1 325.8a37.7 37.7 0 0 0-22.9 9.3l-5.9 4.9a144.1 144.1 0 0 1-20.7 16.9"/>
<path d="M278.1 332a28.8 28.8 0 0 0-18.6 8.3l-13.9 13.5-7.2 6M278.1 338.1a16.7 16.7 0 0 0-15.3 10.2 85.3 85.3 0 0 0-7.3 22.9l-2.3 10.2a85.9 85.9 0 0 1-5.8 18.3M278.1 350.7a5 5 0 0 0-4.7 4.4l-1.9 12.1-.8 2.7M676.1 374.3l-4.1 5.4-1.3 .9-1.1 .2M676.4 378.1l-2.2 4.3a6.6 6.6 0 0 1-3.9 4.9l-.7 .1M178.4 396l-15.5 6.3-4.3 1.1-2.9 .2M179.1 399l-2.9 1.7a86.4 86.4 0 0 1-14.3 9.1l-3 1-3.2 .3M601 389.8l4.7 2.3 9.1 5.4a52.9 52.9 0 0 0 18.8 8.3l5 .6M602.4 383.5l6.7 3.5 6.6 4a51.5 51.5 0 0 0 18.1 8.3l4.8 .5M155.7 418.6l9.1 .4 15.3 1.2M221.4 416l-8.2 1.7a472.1 472.1 0 0 1-40.9 9.5l-8.3 1-8.3 .4M266.3 417.9l3 2.4a118.5 118.5 0 0 0 13.2 12.1 15.1 15.1 0 0 0 8.5 2.9"/>
<path d="M271.6 410.6l2.3 2.5a83.7 83.7 0 0 0 10.7 13.2 10.2 10.2 0 0 0 6.4 2.4"/>
</g>
<!-- layer: BA_EXT_WALL -->
<path d="M176.1 299.1v97.2h85.7v25.4h-79.3v-122.6M192 299.1v97.2M472.1 331.8h120.4M592.5 331.8v110.7M684.4 328.6h-91.9v3.2M472.1 357.2h95v85.3M592.5 341.3h91.9M592.5 344.5h91.9" fill="none" stroke="#000" stroke-width=".42"/>
<!-- layer: BA_HIDDEN_LN -->
<g fill="none" stroke="#000" stroke-width=".42">
<path d="M269.9 299.1v1.9M269.9 304.2v6.4M269.9 313.7v6.4M269.9 323.3v6.3M269.9 332.8v6.3M269.9 342.3v6.4M269.9 351.8v6.4M269.9 361.4v6.3M269.9 370.9v6.3M322.6 375.6l-4.8 4.1M329.8 369.3l-4.8 4.2M332.7 366.7l-.6 .5"/>
<path d="M269.9 380.4v6.4M269.9 389.9v6.4M269.9 399.5v6.3M301.1 394.4l-4.8 4.2M308.3 388.1l-4.8 4.2M315.4 381.8l-4.8 4.2M215 411.4l-2.4 4.1h4.8M219.8 403.2l-3.2 5.4M220.6 415.5h6.3M221.4 400.4l2.3-4.1 2.4 4.1M227.7 403.2l3.2 5.4M232.5 411.4l2.4 4.1h-4.8"/>
<path d="M269.9 418.5v3.2h3.2M269.9 409v6.3M272.4 419.5l-2.5 2.2M279.6 413.2l-4.8 4.2M286.8 406.9l-4.8 4.2M293.9 400.6l-4.8 4.2M276.2 421.7h6.4M285.8 421.7h6.3M295.3 421.7h6.3M304.8 421.7h6.4M314.3 421.7h6.4M323.9 421.7h6.3"/>
</g>
<!-- layer: BA_ANNO_SYMB -->
<path d="M116.3 299.6l-.9 .9M172.5 299.1h6.2l1.9 5.3 3.8-10.5 1.9 5.2h8.2M329.6 299.5l.9 .9M114.6 301.5l-.3 .3M331.2 301.5l1.5 2M472 326v13.6l-5.2 1.9 10.5 3.8-5.3 1.9v14.3M684.4 323.1v26.9l-5.2 1.9 10.5 3.8-5.3 1.9v20.3M332.7 391.5v13.6l-5.2 1.9 10.5 3.8-5.3 2v14.2M114.3 451.3l.3 .4M332.7 449.7l-1.4 2M546.2 442.5h28.2l1.9 5.3 3.8-10.5 1.9 5.2h22.6" fill="none" stroke="#000" stroke-width=".42"/>
<!-- layer: BA_DOORS -->
<circle cx="181.5" cy="397.1" r=".83" fill="none" stroke="#000" stroke-width=".42"/>
<!-- layer: BA_INT_WALL -->
<path d="M592.5 369.9v72.6M592.5 369.8h91.9M684.4 376.2h-85.6v66.3" fill="none" stroke="#000" stroke-width=".42"/>
<!-- layer: BA_ANNO_TEXT -->
<g fill="none" stroke="#000" stroke-width=".42">
<path d="M345.3 211.8h97M133.7 497.8h97M496.7 496.3h97"/>
<circle cx="351.6" cy="211.7" r="6.3"/>
<circle cx="140.1" cy="497.8" r="6.3"/>
<circle cx="503" cy="496.3" r="6.3"/>
</g>
<!-- layer: BA_TTL_BLCK -->
<g fill="none" stroke="#000" stroke-width=".42">
<path d="M914.4 .1v609.5h-914.4M38.1 25.4h850.9v558.8h-850.9zM781.1 31.8h101.6v546.1h-101.6zM787.4 38.1h88.9v50.8h-88.9zM787.4 92.1h88.9v314.3h-88.9zM800.1 92.1v88.9M787.4 104.8h88.9M787.4 114.3h88.9M787.4 123.9h88.9M787.4 133.4h88.9M787.4 142.9h88.9M787.4 152.4h88.9"/>
<path d="M787.4 162h88.9M787.4 171.5h88.9M787.4 181h88.9M787.4 409.6h88.9v38.1h-88.9zM787.4 450.9h88.9v38.1h-88.9zM787.4 492.1h88.9v50.8h-88.9zM787.4 504.8h88.9M787.4 517.5h88.9M787.4 530.2h88.9M787.4 546.1h89.1v25.4h-89.1zM831.9 546.1v25.4"/>
</g>
<!-- layer: BA_ANNO_DIM -->
<g fill="#fff" stroke="#fff" stroke-width=".42">
<path d="M478.6 204.9l3.6 7.3h-3.6zM478.6 212.2l5.4 3.5-1.8-3.5z"/>
<path d="M477.2 201v3.1l3.2-3.1zM477.2 204.1l3.2-3.1v3.1z"/>
<path d="M282.9 492.8l3.6 7.2h-3.6zM282.9 500l5.3 3.6-1.7-3.6z"/>
<path d="M281.4 488.8v3.2l3.2-3.2zM281.4 492l3.2-3.2v3.2z"/>
<path d="M642.5 491l3.6 7.3h-3.6zM642.5 498.3l5.4 3.6-1.8-3.6z"/>
<path d="M641.1 487v3.2l3.1-3.2zM641.1 490.2l3.1-3.2v3.2z"/>
</g>
<!-- layer: BA_ANNO_SYMB -->
<g fill="none" stroke="#f26722" stroke-width=".42">
<path d="M407 57.4v12.7M341 124.6h12.7M223.7 286.4v12.7M551.2 286.4v12.7M101.6 377.2h12.7M459.3 376.2h12.7"/>
<circle cx="407" cy="51" r="6.3"/>
<circle cx="334.6" cy="124.6" r="6.3"/>
<circle cx="223.7" cy="280" r="6.3"/>
<circle cx="551.2" cy="280" r="6.3"/>
<circle cx="95.2" cy="377.2" r="6.3"/>
<circle cx="452.9" cy="376.2" r="6.3"/>
</g>
<g font-size="8.9">
<text x="788.4" y="47.4">ST. CLAIR COLLEGE</text>
<text x="791.2" y="113">1</text>
<text x="791" y="122.5">2</text>
<text x="790.9" y="132.1">3</text>
<text x="358.7" y="210.7">COLUMN B2 DETAIL</text>
<text x="797.6" y="431.8">SHOP &amp; OFFICE</text>
<text x="791.8" y="472.7">FLOOR PLAN DETAILS</text>
<text x="146.9" y="496.8">COLUMN D1 DETAIL</text>
<text x="510.2" y="495.3">COLUMN A4 DETAIL</text>
<text x="806.4" y="563.5">AS</text>
<text x="843" y="562.8">A2.2</text>
</g>
<g font-size="8.9" fill="#f26722">
<text x="404.5" y="54.2">2</text>
<text x="337.8" y="127.6" transform="rotate(-90 337.8 127.6)">B</text>
<text x="221.3" y="283.2">1</text>
<text x="548.7" y="283.2">4</text>
<text x="98.4" y="380.4" transform="rotate(-90 98.4 380.4)">D</text>
<text x="456.1" y="379.2" transform="rotate(-90 456.1 379.2)">A</text>
</g>
<g font-size="6.7">
<text x="788.8" y="59.5">Civil Engineering</text>
<text x="789" y="67.4">Technology</text>
<text x="349.6" y="211">2</text>
<text x="138" y="497.1">3</text>
<text x="501.1" y="495.6">4</text>
<text x="818.8" y="500.8">Bruno Arriola</text>
<text x="819.4" y="514.5">Jie Zhang</text>
<text x="805.5" y="527">SCL</text>
</g>
<g font-size="4.4">
<text x="790.4" y="99">No.</text>
<text x="820.2" y="99">Revision / Issue</text>
<text x="805.4" y="111.2">Bath Insulation Added</text>
<text x="805.3" y="120.8">North Arrow Added</text>
<text x="805.3" y="130">Hatch Corrected</text>
<text x="477.2" y="204.1">N</text>
<text x="347.2" y="215.9">A2.2</text>
<text x="393.4" y="216.2">SCALE: 1 - 1/2&quot; = 1' - 0&quot;</text>
<text x="788.7" y="415.8">Project Title:</text>
<text x="788.7" y="456.2">Drawing Title:</text>
<text x="281.4" y="492">N</text>
<text x="641.1" y="490.2">N</text>
<text x="788.7" y="497.3">Drawing By:</text>
<text x="135.7" y="502">A2.2</text>
<text x="181.8" y="502.2">SCALE: 1 - 1/2&quot; = 1' - 0&quot;</text>
<text x="498.6" y="500.5">A2.2</text>
<text x="544.8" y="500.7">SCALE: 1 - 1/2&quot; = 1' - 0&quot;</text>
<text x="788.8" y="510.7">Checked By:</text>
<text x="788.9" y="522.6">Scale:</text>
<text x="788.7" y="535.3">Date:</text>
<text x="813.3" y="539.4">10.17.2025</text>
<text x="788.7" y="551.8">Drawing No.:</text>
<text x="833.9" y="551.8">Sheet No.:</text>
</g>
<g font-size="3.3">
<text x="457.5" y="80.9">W10x45 COLUMN</text>
<text x="457.2" y="91.6">1' - 0&quot; x 1' - 0&quot; x 5/8&quot;</text>
<text x="457.3" y="95.6">BASE PLATE</text>
<text x="457.2" y="101.8">1' - 4&quot; x 1' - 4&quot; CONC. PIER</text>
<text x="403.6" y="154.3">1'-0&quot;</text>
<text x="403.6" y="161.3">1'-4&quot;</text>
<text x="629" y="309.2">4&quot; FACE BRICK</text>
<text x="220.3" y="314.1">1'-4&quot;</text>
<text x="280" y="314.1">1/8&quot; WALL LINER</text>
<text x="631.4" y="314.8">1&quot; AIR SPACE</text>
<text x="145.8" y="318.6">METAL SIDING</text>
<text x="280" y="320.5">1' - 4&quot; CONC. PIER</text>
<text x="616.2" y="320.7">8&quot; CONC. BLOCK WALL</text>
<text x="144.7" y="327.9">1/4&quot; AIR SPACE</text>
<text x="212.7" y="325">6&quot;</text>
<text x="231.8" y="325">6&quot;</text>
<text x="280" y="327">1' - 0&quot; x 1' - 0&quot; x 5/8&quot; BASE PLATE</text>
<text x="280.3" y="333.2">W10x45 COLUMN</text>
<text x="148.3" y="337">BATT. INSUL.</text>
<text x="280" y="339.3">1 1/2&quot; x 1/16&quot; TH. STEEL ANCHORS</text>
<text x="280.3" y="343.3">WELDAD TO C's AT 6/ JAMB</text>
<text x="280.1" y="351.9">METAL O/H DOOR</text>
<text x="521" y="368.2" transform="rotate(-90 521 368.2)">6&quot;</text>
<text x="512.1" y="382.8" transform="rotate(-90 512.1 382.8)">1'-2&quot;</text>
<text x="646.7" y="382">RIGID INSUL.</text>
<text x="521" y="387.2" transform="rotate(-90 521 387.2)">6&quot;</text>
<text x="632.3" y="388.6">Z-FURRING CHANNEL</text>
<text x="640.5" y="401">1/2&quot; GYPSUM BOARD</text>
<text x="136.9" y="404.7">FLASHING</text>
<text x="540.2" y="406">6&quot;</text>
<text x="557.6" y="406">5&quot;</text>
<text x="640.7" y="407.5">METAL STUD</text>
<text x="120.4" y="412.3">CAULKING SEALANT</text>
<text x="543" y="413.3">1'-1&quot;</text>
<text x="578.3" y="413.3">8&quot;</text>
<text x="594.1" y="413.3">2&quot;</text>
<text x="116.6" y="419.8">8&quot; CONC. BLOCK WALL</text>
<text x="117.6" y="429.9">7&quot; COLUMN ANCHORS</text>
<text x="222.2" y="428.9">7&quot;</text>
<text x="293.2" y="429.9">C8x18.75 DOOR FRAME</text>
<text x="118.2" y="433.8">AT 8' - 0&quot; O/C TYPICAL</text>
<text x="293.1" y="436.5">MORTAR FILL</text>
<text x="199.7" y="442">1'-1&quot;</text>
<text x="239.4" y="442">1'-0&quot;</text>
<text x="261.6" y="441.9">2 1/2&quot;</text>
</g>
</svg>
